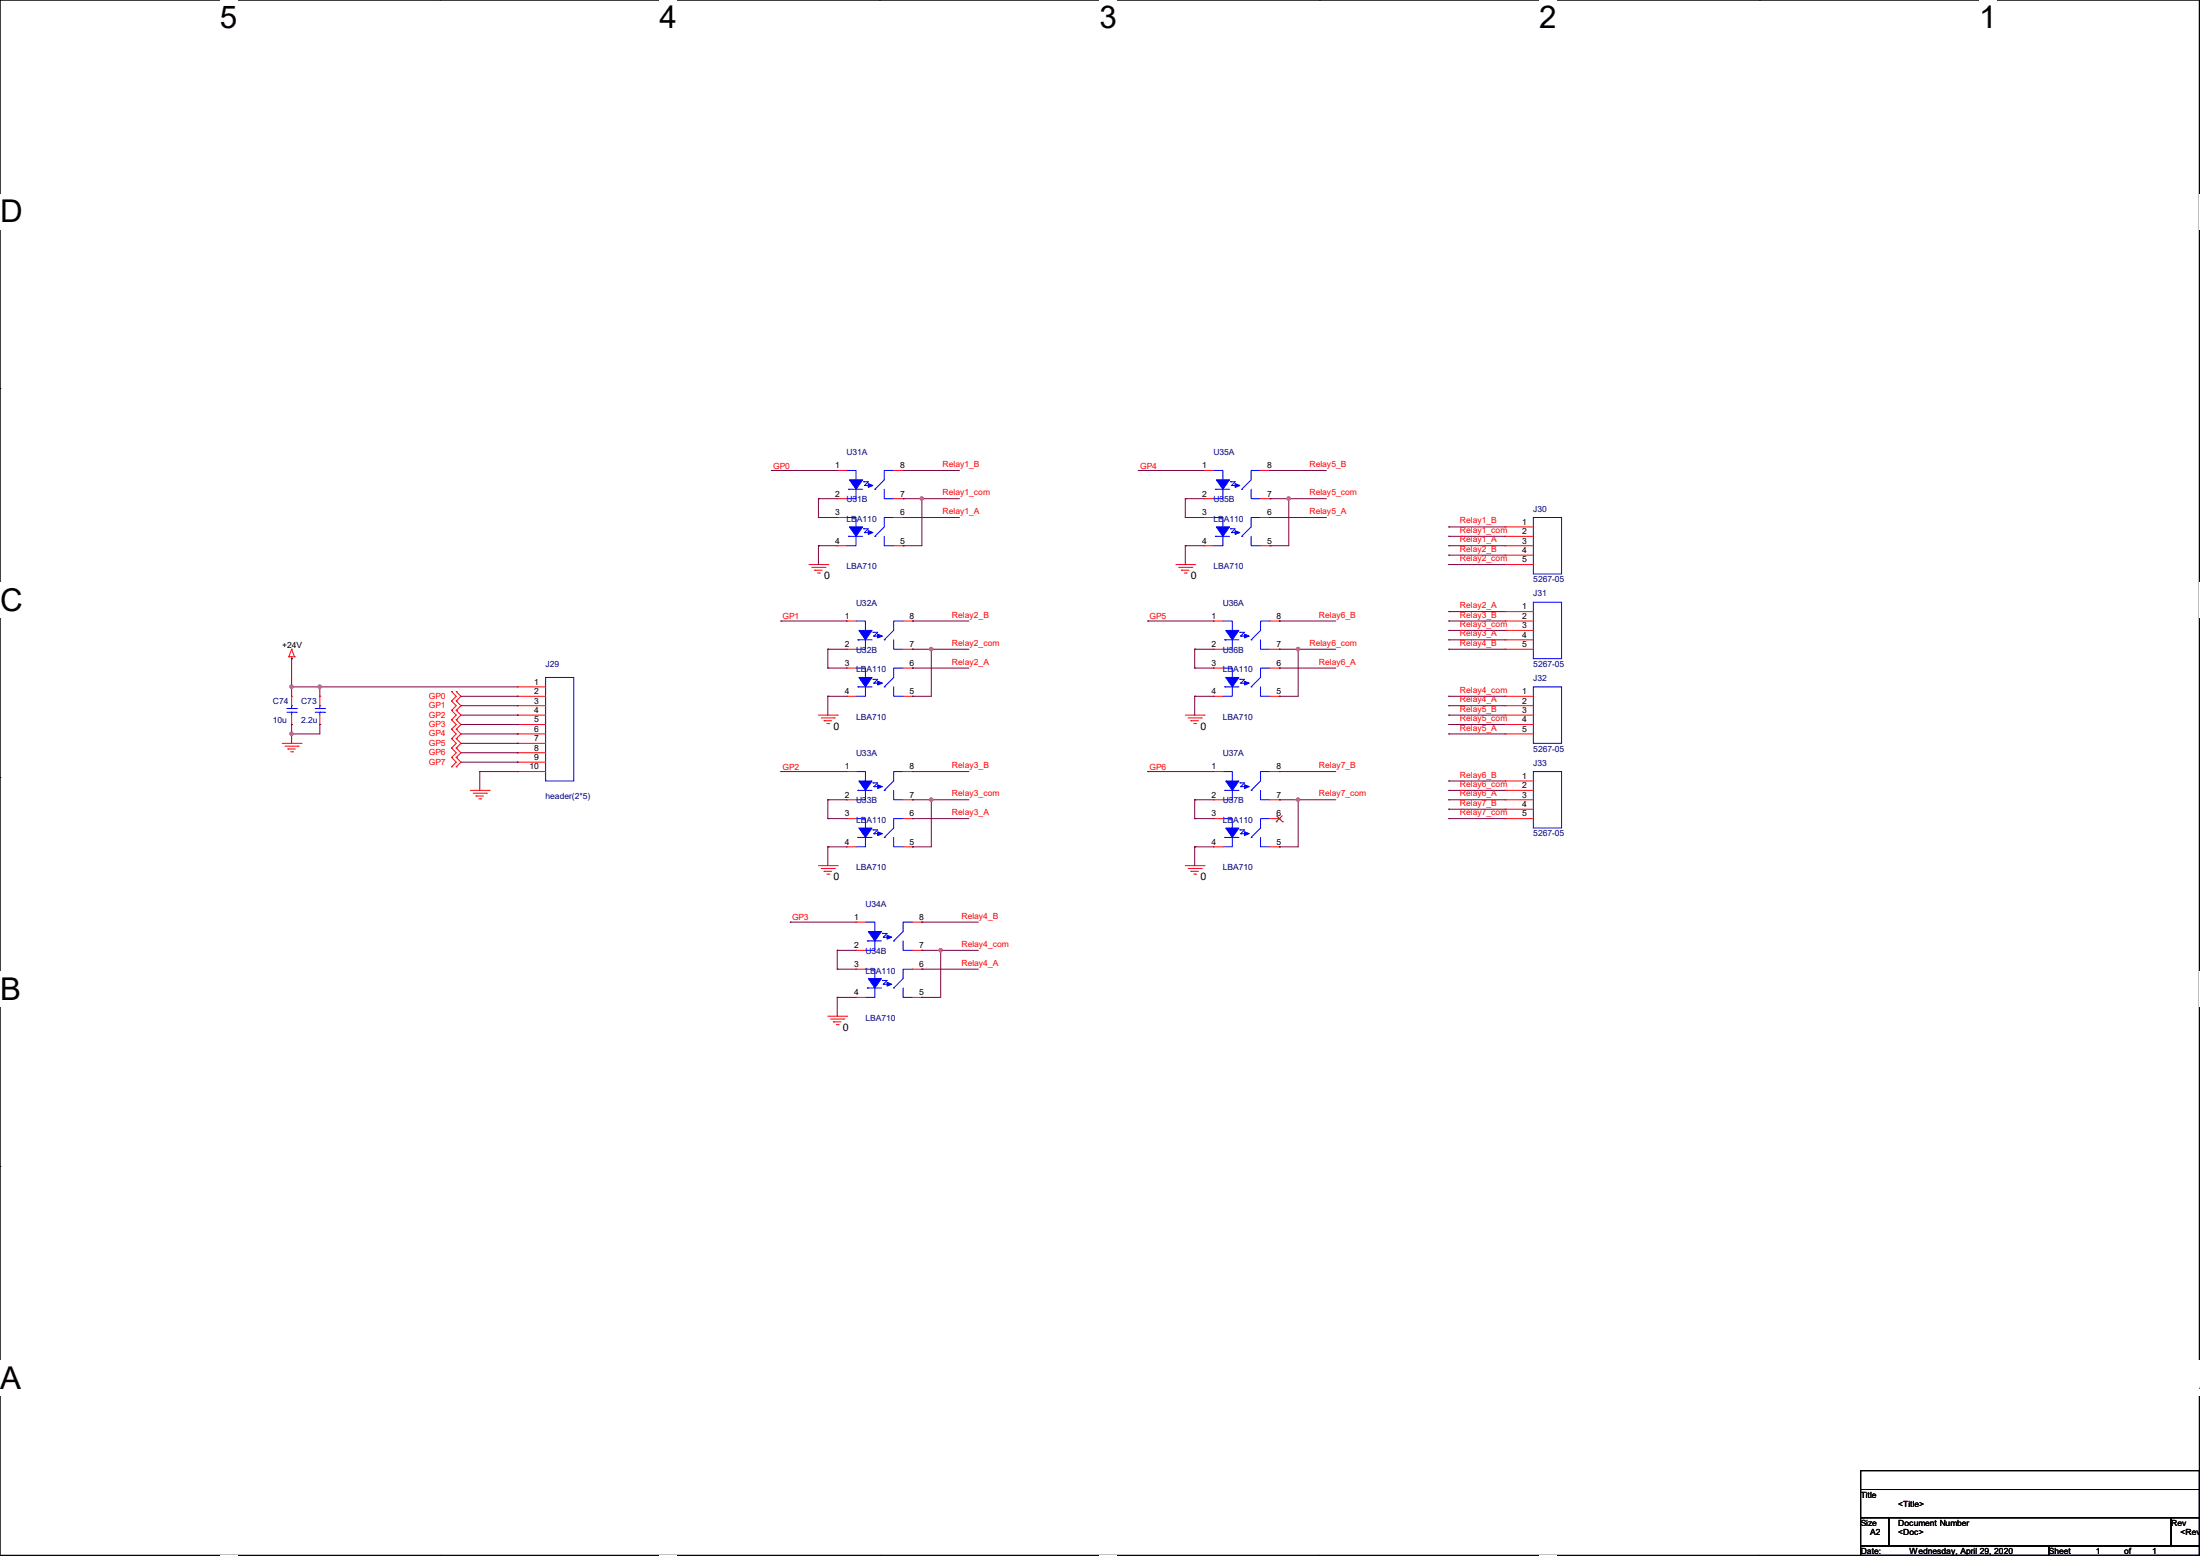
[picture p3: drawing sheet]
<svg xmlns="http://www.w3.org/2000/svg" width="297mm" height="210mm" viewBox="0 0 297 210" stroke-linecap="round" stroke-linejoin="round" font-family="sans-serif">
<path d="M0 0h296.9v209.9h-296.9z" fill="none" stroke="#000" stroke-width=".14"/>
<g fill="#fff">
<path d="M29.7 0h2.3v4.7h-2.3z"/>
<path d="M29.7 209.9h2.3v.1h-2.3z"/>
</g>
<path d="M59.4 0h.1M59.4 209.9h.1" fill="none" stroke="#000" stroke-width=".14"/>
<g fill="#fff">
<path d="M89 0h2.4v4.7h-2.4z"/>
<path d="M89 209.9h2.4v.1h-2.4z"/>
</g>
<path d="M118.7 0h.1M118.7 209.9h.1" fill="none" stroke="#000" stroke-width=".14"/>
<g fill="#fff">
<path d="M148.4 0h2.4v4.7h-2.4z"/>
<path d="M148.4 209.9h2.4v.1h-2.4z"/>
</g>
<path d="M178.1 0h.1M178.1 209.9h.1" fill="none" stroke="#000" stroke-width=".14"/>
<g fill="#fff">
<path d="M207.8 0h2.4v4.7h-2.4z"/>
<path d="M207.8 209.9h2.4v.1h-2.4z"/>
</g>
<path d="M237.5 0h.1M237.5 209.9h.1" fill="none" stroke="#000" stroke-width=".14"/>
<g fill="#fff">
<path d="M267.2 0h2.4v4.7h-2.4z"/>
<path d="M267.2 209.9h2.4v.1h-2.4z"/>
<path d="M0 26.2h3v4.7h-3z"/>
<path d="M296.9 26.2h.1v4.7h-.1z"/>
<path d="M0 78.7h3v4.7h-3z"/>
<path d="M296.9 78.7h.1v4.7h-.1z"/>
</g>
<path d="M0 52.5h.1M296.9 52.5h.1" fill="none" stroke="#000" stroke-width=".14"/>
<g fill="#fff">
<path d="M0 131.1h2.8v4.8h-2.8z"/>
<path d="M296.9 131.1h.1v4.8h-.1z"/>
</g>
<path d="M0 104.9h.1M296.9 104.9h.1" fill="none" stroke="#000" stroke-width=".14"/>
<g fill="#fff">
<path d="M0 183.6h2.8v4.8h-2.8z"/>
<path d="M296.8 183.6h.2v4.8h-.2z"/>
</g>
<path d="M0 157.4h.1M296.9 157.4h.1M251.2 198.5h45.7v2.5h-45.7zM251.2 201h45.7v3.9h-45.7zM251.2 204.9h3.8v3.8h-3.8zM251.2 208.7h25.4v1.2h-25.4zM255 204.9h38.1v3.8h-38.1zM276.6 208.7h20.3v1.2h-20.3zM293.1 204.9h3.8v3.8h-3.8z" fill="none" stroke="#000" stroke-width=".14"/>
<g fill="none" stroke="#f00" stroke-width=".14">
<path d="M109.2 76.2h2.6M109.6 76.6h1.8M110 77h.1M110 77h1M110.4 77.3h.2M110.6 77.3h.1M111.4 76.6h.1M111.8 76.2h.1M113 69.8h.1M113 73.7h.1M113 63.5h.1M113 67.3h.1"/>
<path d="M113 69.8h1.3M113 73.7h1.3M113 63.5h1.3M113 67.3h1.3M120.6 69.8h1.3M120.6 73.7h1.3M120.6 63.5h1.3M120.6 67.3h1.3M121.9 73.7h.1M121.9 69.8h.1M121.9 67.3h.1M121.9 63.5h.1"/>
<path d="M158.7 76.2h2.6M159.1 76.6h1.8M159.5 77h.1M159.5 77h1M159.9 77.3h.2M160.1 77.3h.1M160.9 76.6h.1M161.3 76.2h.1M162.6 69.8h.1M162.6 73.7h.1M162.6 63.5h.1M162.6 67.3h.1"/>
<path d="M162.6 69.8h1.2M162.6 73.7h1.2M162.6 63.5h1.2M162.6 67.3h1.2M170.2 69.8h1.2M170.2 73.7h1.2M170.2 63.5h1.2M170.2 67.3h1.2M171.4 73.7h.1M171.4 69.8h.1M171.4 67.3h.1M171.4 63.5h.1"/>
<path d="M203.2 71.1h.1M203.2 72.4h.1M203.2 73.7h.1M203.2 74.9h.1M203.2 76.2h.1M203.2 76.2h3.8M203.2 73.7h3.8M203.2 71.1h3.8M203.2 72.4h3.8M203.2 74.9h3.8M39 88.6h.1M39 88.6h.8"/>
<path d="M39.4 88.9h.1M39.4 87.6h.1M39.4 97.8h.1M39.4 94h.1M39.4 88.6v.3M39.4 94v1.2M39.4 96.5v1.3M39.4 87.6l-.4 1M39.4 87.6l.4 1M39.8 88.6h.1M43.2 97.8h.1M43.2 94h.1"/>
<path d="M43.2 94v1.2M43.2 96.5v1.3M61 93.3h.1M61 94.6h.1M61 95.9h.1M61 97.2h.1M61 98.4h.1M61 99.7h.1M61 93.3l.6 .7-.6 .6M61 94.6l.6 .6-.6 .7M61 95.9l.6 .6-.6 .7M61 97.2l.6 .6-.6 .6"/>
<path d="M61 98.4l.6 .7-.6 .6M61 99.7l.6 .6-.6 .7M61.6 94.6h.1M61.6 93.3h.1M61.6 95.9h.1M61.6 97.2h.1M61.6 98.4h.1M61.6 99.7h.1M61.6 93.3l.6 .7-.6 .6M61.6 94.6l.6 .6-.6 .7M61.6 95.9l.6 .6-.6 .7M61.6 97.2l.6 .6-.6 .6"/>
<path d="M61.6 98.4l.6 .7-.6 .6M61.6 99.7l.6 .6-.6 .7M69.8 92.7h.1M69.8 94h.1M69.8 95.2h.1M69.8 96.5h.1M69.8 97.8h.1M69.8 99.1h.1M69.8 96.5h3.9M69.8 94h3.9M69.8 95.2h3.9M69.8 97.8h3.9"/>
<path d="M69.8 99.1h3.9M69.8 92.7h3.9M110.5 96.5h2.5M110.9 96.9h1.7M111.3 97.3h.1M111.3 97.3h1M111.6 97.7h.3M111.9 97.7h.1M112.6 96.9h.1M113 96.5h.1M114.3 90.2h.1M114.3 94h.1"/>
<path d="M114.3 83.8h.1M114.3 87.6h.1M114.3 94h1.3M114.3 83.8h1.3M114.3 87.6h1.3M114.3 90.2h1.3M121.9 94h1.3M121.9 83.8h1.3M121.9 87.6h1.3M121.9 90.2h1.3M123.2 94h.1M123.2 90.2h.1"/>
<path d="M123.2 87.6h.1M123.2 83.8h.1M160 96.5h2.6M160.4 96.9h1.8M160.8 97.3h.1M160.8 97.3h1M161.2 97.7h.2M161.4 97.7h.1M162.2 96.9h.1M162.6 96.5h.1M163.8 83.8h.1M163.8 87.6h.1"/>
<path d="M163.8 90.2h.1M163.8 94h.1M163.8 94h1.3M163.8 83.8h1.3M163.8 87.6h1.3M163.8 90.2h1.3M171.4 94h1.3M171.4 83.8h1.3M171.4 87.6h1.3M171.4 90.2h1.3M172.7 87.6h.1M172.7 83.8h.1"/>
<path d="M172.7 94h.1M172.7 90.2h.1M203.2 94h.1M203.2 95.2h.1M203.2 96.5h.1M203.2 97.8h.1M203.2 99.1h.1M203.2 82.5h.1M203.2 83.8h.1M203.2 85.1h.1M203.2 86.4h.1M203.2 87.6h.1"/>
<path d="M203.2 96.5h3.8M203.2 94h3.8M203.2 95.2h3.8M203.2 97.8h3.8M203.2 99.1h3.8M203.2 83.8h3.8M203.2 87.6h3.8M203.2 82.5h3.8M203.2 85.1h3.8M203.2 86.4h3.8M38.1 100.3h2.5M38.5 100.7h1.8"/>
<path d="M38.9 101.1h.1M38.9 101.1h1M39.2 101.5h.3M39.5 101.5h.1M40.3 100.7h.1M40.6 100.3h.1M61 101h.1M61 102.2h.1M61 103.5h.1M61 101l.6 .6-.6 .6M61 102.2l.6 .7-.6 .6M61.6 101h.1"/>
<path d="M61.6 102.2h.1M61.6 103.5h.1M61.6 101l.6 .6-.6 .6M61.6 102.2l.6 .7-.6 .6M63.5 106.7h2.5M63.9 107.1h1.8M64.3 107.4h.1M64.3 107.4h1M64.6 107.8h.3M64.9 107.8h.1M65.7 107.1h.1M66 106.7h.1"/>
<path d="M69.8 100.3h.1M69.8 101.6h.1M69.8 102.9h.1M69.8 104.1h.1M69.8 100.3h3.9M69.8 101.6h3.9M69.8 102.9h3.9M69.8 104.1h3.9M110.5 116.8h2.5M110.9 117.2h1.7M111.3 117.6h.1M111.3 117.6h1"/>
<path d="M111.6 118h.3M111.9 118h.1M112.6 117.2h.1M113 116.8h.1M114.3 110.5h.1M114.3 114.3h.1M114.3 104.1h.1M114.3 107.9h.1M114.3 104.1h1.3M114.3 107.9h1.3M114.3 110.5h1.3M114.3 114.3h1.3"/>
<path d="M121.9 104.1h1.3M121.9 107.9h1.3M121.9 110.5h1.3M121.9 114.3h1.3M123.2 114.3h.1M123.2 110.5h.1M123.2 107.9h.1M123.2 104.1h.1M160 116.8h2.6M160.4 117.2h1.8M160.8 117.6h.1M160.8 117.6h1"/>
<path d="M161.2 118h.2M161.4 118h.1M162.2 117.2h.1M162.6 116.8h.1M163.8 110.5h.1M163.8 114.3h.1M163.8 104.1h.1M163.8 107.9h.1M163.8 104.1h1.3M163.8 107.9h1.3M163.8 110.5h1.3M163.8 114.3h1.3"/>
<path d="M171.4 104.1h1.3M171.4 107.9h1.3M171.4 110.5h1.3M171.4 114.3h1.3M172.7 114.3h.1M172.7 110.5h.1M172.7 107.9h.1M172.7 104.1h.1M203.2 105.4h.1M203.2 106.7h.1M203.2 107.9h.1M203.2 109.2h.1"/>
<path d="M203.2 110.5h.1M203.2 106.7h3.8M203.2 105.4h3.8M203.2 107.9h3.8M203.2 109.2h3.8M203.2 110.5h3.8M111.8 137.2h2.5M112.1 137.5h1.8M112.5 137.9h.1M112.5 137.9h1M112.9 138.3h.3M113.2 138.3h.1"/>
<path d="M113.9 137.5h.1M114.3 137.2h.1M115.6 130.8h.1M115.6 134.6h.1M115.6 124.5h.1M115.6 128.3h.1M115.6 130.8h1.2M115.6 134.6h1.2M115.6 124.5h1.2M115.6 128.3h1.2M123.2 130.8h1.3M123.2 134.6h1.3"/>
<path d="M123.2 124.5h1.3M123.2 128.3h1.3M124.5 134.6h.1M124.5 130.8h.1M124.5 128.3h.1M124.5 124.5h.1"/>
</g>
<g fill="none" stroke="#00f" stroke-width=".14">
<path d="M114.3 69.8h1.3v1.3M114.3 63.5h1.3v1.3M114.6 72.4h.1M114.6 66h.1M114.6 72.4h1.9M114.6 66h1.9M115.6 72.4v1.3h-1.3M115.6 66v1.3h-1.3M116.6 71.4h.1M116.6 65h.1M116.6 71.4h.6l-.5 .5M116.6 65h.6l-.5 .5"/>
<path d="M116.7 71.9h.1M116.7 65.5h.1M116.7 71.9h.5M116.7 65.5h.5M118.1 72.4h.1M118.1 66h.1M119.4 72.4v1.3h1.2M119.4 66v1.3h1.2M120.6 69.8h-1.2v1.3l-1.3 1.3M120.6 63.5h-1.2v1.3l-1.3 1.2M163.8 69.8h1.3v1.3M163.8 63.5h1.3v1.3"/>
<path d="M164.1 72.4h.1M164.1 66h.1M164.1 72.4h1.9M164.1 66h1.9M165.1 72.4v1.3h-1.3M165.1 66v1.3h-1.3M166.1 71.4h.1M166.1 65h.1M166.1 71.4h.7l-.6 .5M166.1 65h.7l-.6 .5M166.2 71.9h.1M166.2 65.5h.1"/>
<path d="M166.2 71.9h.6M166.2 65.5h.6M167.6 72.4h.1M167.6 66h.1M168.9 72.4v1.3h1.3M168.9 66v1.3h1.3M170.2 69.8h-1.3v1.3l-1.3 1.3M170.2 63.5h-1.3v1.3l-1.3 1.2M207 69.8h3.8v7.7h-3.8zM38.7 96.1h1.3M38.7 95.6h1.3M39.4 95.2h.1"/>
<path d="M39.4 96.1h.1M39.4 95.2v.4M39.4 96.1v.4M40 96.1h.1M40 95.6h.1M42.5 96.1h1.3M42.5 95.6h1.3M43.2 95.2h.1M43.2 96.1h.1M43.2 95.2v.4M43.2 96.1v.4M43.8 96.1h.1"/>
<path d="M43.8 95.6h.1M73.7 91.4h3.8v14h-3.8zM115.6 90.2h1.2v1.2M115.6 83.8h1.2v1.3M115.8 92.7h.1M115.8 86.4h.1M115.8 86.4h1.9M115.8 92.7h1.9M116.8 92.7v1.3h-1.2M116.8 86.4v1.2h-1.2M117.9 91.7h.1M117.9 85.3h.1"/>
<path d="M117.9 85.3h.6l-.5 .6M117.9 91.7h.6l-.5 .5M118 92.2h.1M118 85.9h.1M118 85.9h.5M118 92.2h.5M119.4 92.7h.1M119.4 86.4h.1M120.6 92.7v1.3h1.3M120.6 86.4v1.2h1.3M121.9 90.2h-1.3v1.2l-1.2 1.3M121.9 83.8h-1.3v1.3l-1.2 1.3"/>
<path d="M165.1 83.8h1.3v1.3M165.1 90.2h1.3v1.2M165.4 86.4h.1M165.4 92.7h.1M165.4 86.4h1.9M165.4 92.7h1.9M166.4 86.4v1.2h-1.3M166.4 92.7v1.3h-1.3M167.4 85.3h.1M167.4 91.7h.1M167.4 85.3h.6l-.5 .6M167.4 91.7h.6l-.5 .5"/>
<path d="M167.5 85.9h.1M167.5 92.2h.1M167.5 85.9h.5M167.5 92.2h.5M168.9 86.4h.1M168.9 92.7h.1M170.2 86.4v1.2h1.2M170.2 92.7v1.3h1.2M171.4 83.8h-1.2v1.3l-1.3 1.3M171.4 90.2h-1.2v1.2l-1.3 1.3M207 92.7h3.8v7.6h-3.8zM207 81.3h3.8v7.6h-3.8z"/>
<path d="M115.6 110.5h1.2v1.3M115.6 104.1h1.2v1.3M115.8 113h.1M115.8 106.7h.1M115.8 113h1.9M115.8 106.7h1.9M116.8 113v1.3h-1.2M116.8 106.7v1.2h-1.2M117.9 112h.1M117.9 105.7h.1M117.9 112h.6l-.5 .5M117.9 105.7h.6l-.5 .5"/>
<path d="M118 112.5h.1M118 106.2h.1M118 112.5h.5M118 106.2h.5M119.4 113h.1M119.4 106.7h.1M120.6 113v1.3h1.3M120.6 106.7v1.2h1.3M121.9 110.5h-1.3v1.3l-1.2 1.2M121.9 104.1h-1.3v1.3l-1.2 1.3M165.1 110.5h1.3v1.3M165.1 104.1h1.3v1.3"/>
<path d="M165.4 113h.1M165.4 106.7h.1M165.4 113h1.9M165.4 106.7h1.9M166.4 113v1.3h-1.3M166.4 106.7v1.2h-1.3M167.4 112h.1M167.4 105.7h.1M167.4 112h.6l-.5 .5M167.4 105.7h.6l-.5 .5M167.5 112.5h.1M167.5 106.2h.1"/>
<path d="M167.5 112.5h.5M167.5 106.2h.5M168.9 113h.1M168.9 106.7h.1M170.2 113v1.3h1.2M170.2 106.7v1.2h1.2M171.4 110.5h-1.2v1.3l-1.3 1.2M171.4 104.1h-1.2v1.3l-1.3 1.3M207 104.1h3.8v7.7h-3.8zM116.8 130.8h1.3v1.3M116.8 124.5h1.3v1.2M117.1 133.3h.1"/>
<path d="M117.1 127h.1M117.1 133.3h1.9M117.1 127h1.9M118.1 133.3v1.3h-1.3M118.1 127v1.3h-1.3M119.1 132.3h.1M119.1 126h.1M119.1 132.3h.7l-.5 .5M119.1 126h.7l-.5 .5M119.3 132.8h.1M119.3 126.5h.1M119.3 132.8h.5"/>
<path d="M119.3 126.5h.5M120.6 133.3h.1M120.6 127h.1M121.9 133.3v1.3h1.3M121.9 127v1.3h1.3M123.2 130.8h-1.3v1.3l-1.3 1.2M123.2 124.5h-1.3v1.2l-1.3 1.3"/>
</g>
<g fill="#00f" stroke="#00f" stroke-width=".14">
<path d="M168 85.6l.7 .3-.7 .2z" fill-rule="evenodd"/>
<path d="M165.5 85.1h1.8l-.9 1.3z" fill-rule="evenodd"/>
<path d="M166.8 71.6l.6 .3-.6 .2z" fill-rule="evenodd"/>
<path d="M164.2 71.1h1.8l-.9 1.3z" fill-rule="evenodd"/>
<path d="M166.8 65.3l.6 .2-.6 .3z" fill-rule="evenodd"/>
<path d="M164.2 64.8h1.8l-.9 1.2z" fill-rule="evenodd"/>
<path d="M168 112.3l.7 .2-.7 .3z" fill-rule="evenodd"/>
<path d="M165.5 111.8h1.8l-.9 1.2z" fill-rule="evenodd"/>
<path d="M118.5 112.3l.6 .2-.6 .3z" fill-rule="evenodd"/>
<path d="M116 111.8h1.7l-.9 1.2z" fill-rule="evenodd"/>
<path d="M118.5 91.9l.6 .3-.6 .3z" fill-rule="evenodd"/>
<path d="M116 91.4h1.7l-.9 1.3z" fill-rule="evenodd"/>
<path d="M119.8 132.6l.6 .2-.6 .3z" fill-rule="evenodd"/>
<path d="M117.2 132.1h1.8l-.9 1.2z" fill-rule="evenodd"/>
<path d="M117.2 71.6l.7 .3-.7 .2z" fill-rule="evenodd"/>
<path d="M114.7 71.1h1.8l-.9 1.3z" fill-rule="evenodd"/>
<path d="M117.2 65.3l.7 .2-.7 .3z" fill-rule="evenodd"/>
<path d="M114.7 64.8h1.8l-.9 1.2z" fill-rule="evenodd"/>
<path d="M118.5 105.9l.6 .3-.6 .2z" fill-rule="evenodd"/>
<path d="M116 105.4h1.7l-.9 1.3z" fill-rule="evenodd"/>
<path d="M118.5 85.6l.6 .3-.6 .2z" fill-rule="evenodd"/>
<path d="M116 85.1h1.7l-.9 1.3z" fill-rule="evenodd"/>
<path d="M168 105.9l.7 .3-.7 .2z" fill-rule="evenodd"/>
<path d="M165.5 105.4h1.8l-.9 1.3z" fill-rule="evenodd"/>
<path d="M119.8 126.2l.6 .3-.6 .2z" fill-rule="evenodd"/>
<path d="M117.2 125.7h1.8l-.9 1.3z" fill-rule="evenodd"/>
<path d="M168 91.9l.7 .3-.7 .3z" fill-rule="evenodd"/>
<path d="M165.5 91.4h1.8l-.9 1.3z" fill-rule="evenodd"/>
</g>
<path d="M172.3 110.9h.1M172.3 110.1l.8 .8M173.1 110.1l-.8 .8M173.1 110.9h.1" fill="none" stroke="#804000" stroke-width=".14"/>
<g fill="none" stroke="#800040" stroke-width=".14">
<path d="M104.1 63.5h.1M104.1 63.5h8.9M110.5 69.8h.1M110.5 67.3h.1M110.5 73.7h.1M110.5 69.8h2.5M110.5 67.3v2.5M110.5 73.7v2.5M110.5 67.3h2.5M110.5 73.7h2.5M121.9 63.5h.1M121.9 67.3h.1"/>
<path d="M121.9 69.8h.1M121.9 73.7h.1M121.9 69.8h7.6M121.9 67.3h7.6M121.9 63.5h7.6M124.5 67.3h.1M124.5 67.3v6.4h-2.6M153.7 63.5h.1M153.7 63.5h8.9M160 67.3h.1M160 69.8h.1M160 73.7h.1"/>
<path d="M160 69.8h2.6M160 67.3h2.6M160 73.7h2.6M160 67.3v2.5M160 73.7v2.5M171.4 63.5h.1M171.4 67.3h.1M171.4 69.8h.1M171.4 73.7h.1M171.4 69.8h7.7M171.4 67.3h7.7M171.4 63.5h7.7"/>
<path d="M174 67.3h.1M174 67.3v6.4h-2.6M195.6 71.1h.1M195.6 72.4h.1M195.6 73.7h.1M195.6 74.9h.1M195.6 76.2h.1M195.6 73.7h7.6M195.6 71.1h7.6M195.6 72.4h7.6M195.6 74.9h7.6M195.6 76.2h7.6"/>
<path d="M39.4 88.9h.1M39.4 92.7h.1M39.4 97.8h.1M39.4 99.1h.1M39.4 88.9v5.1M39.4 97.8v2.5M39.4 92.7h30.4M43.2 97.8h.1M43.2 92.7h.1M43.2 97.8v1.3h-3.8M43.2 92.7v1.3M62.2 94h7.6"/>
<path d="M62.2 95.2h7.6M62.2 96.5h7.6M62.2 97.8h7.6M62.2 99.1h7.6M69.8 94h.1M69.8 95.2h.1M69.8 96.5h.1M69.8 97.8h.1M69.8 99.1h.1M105.4 83.8h.1M105.4 83.8h8.9M111.8 87.6h.1"/>
<path d="M111.8 90.2h.1M111.8 94h.1M111.8 87.6v2.6M111.8 94v2.5M111.8 87.6h2.5M111.8 90.2h2.5M111.8 94h2.5M123.2 83.8h.1M123.2 87.6h.1M123.2 90.2h.1M123.2 94h.1M123.2 83.8h7.6"/>
<path d="M123.2 87.6h7.6M123.2 90.2h7.6M125.7 87.6h.1M125.7 87.6v6.4h-2.5M154.9 83.8h.1M154.9 83.8h8.9M161.3 87.6h.1M161.3 90.2h.1M161.3 94h.1M161.3 87.6h2.5M161.3 90.2h2.5M161.3 94h2.5"/>
<path d="M161.3 87.6v2.6M161.3 94v2.5M172.7 83.8h.1M172.7 87.6h.1M172.7 90.2h.1M172.7 94h.1M172.7 83.8h7.6M172.7 87.6h7.6M172.7 90.2h7.6M175.3 87.6h.1M175.3 87.6v6.4h-2.6M195.6 82.5h.1"/>
<path d="M195.6 83.8h.1M195.6 85.1h.1M195.6 86.4h.1M195.6 87.6h.1M195.6 94h.1M195.6 95.2h.1M195.6 96.5h.1M195.6 97.8h.1M195.6 99.1h.1M195.6 83.8h7.6M195.6 87.6h7.6M195.6 94h7.6"/>
<path d="M195.6 82.5h7.6M195.6 85.1h7.6M195.6 86.4h7.6M195.6 95.2h7.6M195.6 96.5h7.6M195.6 97.8h7.6M195.6 99.1h7.6M62.2 100.3h7.6M62.2 101.6h7.6M62.2 102.9h7.6M64.8 104.1h.1M64.8 104.1h5"/>
<path d="M64.8 104.1v2.6M69.8 104.1h.1M69.8 100.3h.1M69.8 101.6h.1M69.8 102.9h.1M105.4 104.1h.1M105.4 104.1h8.9M111.8 107.9h.1M111.8 110.5h.1M111.8 114.3h.1M111.8 107.9v2.6M111.8 114.3v2.5"/>
<path d="M111.8 107.9h2.5M111.8 110.5h2.5M111.8 114.3h2.5M123.2 104.1h.1M123.2 107.9h.1M123.2 110.5h.1M123.2 114.3h.1M123.2 104.1h7.6M123.2 107.9h7.6M123.2 110.5h7.6M125.7 107.9h.1M125.7 107.9v6.4h-2.5"/>
<path d="M154.9 104.1h.1M154.9 104.1h8.9M161.3 107.9h.1M161.3 110.5h.1M161.3 114.3h.1M161.3 107.9h2.5M161.3 110.5h2.5M161.3 114.3h2.5M161.3 107.9v2.6M161.3 114.3v2.5M172.7 104.1h.1M172.7 107.9h.1"/>
<path d="M172.7 114.3h.1M172.7 104.1h7.6M172.7 107.9h7.6M175.3 107.9h.1M175.3 107.9v6.4h-2.6M195.6 105.4h.1M195.6 106.7h.1M195.6 107.9h.1M195.6 109.2h.1M195.6 110.5h.1M195.6 107.9h7.6M195.6 110.5h7.6"/>
<path d="M195.6 105.4h7.6M195.6 106.7h7.6M195.6 109.2h7.6M106.7 124.5h.1M106.7 124.5h8.9M113 128.3h.1M113 130.8h.1M113 134.6h.1M113 128.3v2.5M113 134.6v2.6M113 128.3h2.6M113 130.8h2.6"/>
<path d="M113 134.6h2.6M124.5 124.5h.1M124.5 128.3h.1M124.5 130.8h.1M124.5 134.6h.1M124.5 124.5h7.6M124.5 128.3h7.6M124.5 130.8h7.6M127 128.3h.1M127 128.3v6.3h-2.5"/>
</g>
<g fill="#f0f" stroke="#f0f" stroke-width=".14">
<circle cx="124.4" cy="67.3" r=".23"/>
<circle cx="125.7" cy="87.6" r=".23"/>
<circle cx="125.7" cy="107.9" r=".23"/>
<circle cx="127" cy="128.2" r=".23"/>
<circle cx="174" cy="67.3" r=".23"/>
<circle cx="175.2" cy="87.6" r=".23"/>
<circle cx="175.2" cy="107.9" r=".23"/>
<circle cx="39.3" cy="92.7" r=".23"/>
<circle cx="39.3" cy="99" r=".23"/>
<circle cx="43.2" cy="92.7" r=".23"/>
</g>
<g font-size="4.2">
<text x="29.7" y="3.8">5</text>
<text x="89" y="3.8">4</text>
<text x="148.4" y="3.8">3</text>
<text x="207.8" y="3.8">2</text>
<text x="267.2" y="3.8">1</text>
<text x="0" y="30">D</text>
<text x="0" y="82.5">C</text>
<text x="0" y="135">B</text>
<text x="0" y="187.5">A</text>
<text x="296.9" y="187.5">A</text>
</g>
<g font-size="1.4">
<text x="111.3" y="78.1">0</text>
<text x="160.8" y="78.1">0</text>
<text x="112.5" y="98.5">0</text>
<text x="162.1" y="98.5">0</text>
<text x="112.5" y="118.8">0</text>
<text x="162.1" y="118.8">0</text>
<text x="113.8" y="139.1">0</text>
</g>
<g font-size="1.1" fill="#f00">
<text x="104.4" y="63.2">GP0</text>
<text x="127.3" y="63">Relay1_B</text>
<text x="153.9" y="63.2">GP4</text>
<text x="176.8" y="63">Relay5_B</text>
<text x="127.3" y="69.4">Relay1_A</text>
<text x="127.3" y="66.8">Relay1_com</text>
<text x="176.8" y="66.8">Relay5_com</text>
<text x="176.8" y="69.4">Relay5_A</text>
<text x="197.1" y="70.7">Relay1_B</text>
<text x="197.1" y="71.9">Relay1_com</text>
<text x="197.1" y="73.2">Relay1_A</text>
<text x="197.1" y="74.5">Relay2_B</text>
<text x="197.1" y="75.7">Relay2_com</text>
<text x="105.7" y="83.6">GP1</text>
<text x="128.5" y="83.4">Relay2_B</text>
<text x="155.2" y="83.6">GP5</text>
<text x="178" y="83.4">Relay6_B</text>
<text x="197.1" y="82.1">Relay2_A</text>
<text x="197.1" y="83.4">Relay3_B</text>
<text x="128.5" y="87.2">Relay2_com</text>
<text x="128.5" y="89.7">Relay2_A</text>
<text x="176.8" y="87.2">Relay6_com</text>
<text x="178" y="89.7">Relay6_A</text>
<text x="197.1" y="84.6">Relay3_com</text>
<text x="197.1" y="85.9">Relay3_A</text>
<text x="197.1" y="87.2">Relay4_B</text>
<text x="57.9" y="94.3">GP0</text>
<text x="57.9" y="95.6">GP1</text>
<text x="197.1" y="93.5">Relay4_com</text>
<text x="197.1" y="94.8">Relay4_A</text>
<text x="57.9" y="96.9">GP2</text>
<text x="57.9" y="98.1">GP3</text>
<text x="57.9" y="99.4">GP4</text>
<text x="57.9" y="100.7">GP5</text>
<text x="57.9" y="101.9">GP6</text>
<text x="197.1" y="96.1">Relay5_B</text>
<text x="197.1" y="97.3">Relay5_com</text>
<text x="197.1" y="98.6">Relay5_A</text>
<text x="57.9" y="103.2">GP7</text>
<text x="105.7" y="103.9">GP2</text>
<text x="128.5" y="103.7">Relay3_B</text>
<text x="128.5" y="107.5">Relay3_com</text>
<text x="155.2" y="103.9">GP6</text>
<text x="178" y="103.7">Relay7_B</text>
<text x="178" y="107.5">Relay7_com</text>
<text x="197.1" y="104.9">Relay6_B</text>
<text x="197.1" y="106.2">Relay6_com</text>
<text x="197.1" y="107.5">Relay6_A</text>
<text x="128.5" y="110">Relay3_A</text>
<text x="197.1" y="108.8">Relay7_B</text>
<text x="197.1" y="110">Relay7_com</text>
<text x="106.9" y="124.2">GP3</text>
<text x="129.8" y="124">Relay4_B</text>
<text x="129.8" y="127.8">Relay4_com</text>
<text x="129.8" y="130.3">Relay4_A</text>
</g>
<g font-size="1.1">
<text x="112.8" y="63.2">1</text>
<text x="121.5" y="63.2">8</text>
<text x="162.3" y="63.2">1</text>
<text x="171.1" y="63.2">8</text>
<text x="112.8" y="69.6">3</text>
<text x="112.8" y="67">2</text>
<text x="121.5" y="69.6">6</text>
<text x="121.5" y="67">7</text>
<text x="162.3" y="69.6">3</text>
<text x="162.3" y="67">2</text>
<text x="171.1" y="69.6">6</text>
<text x="171.1" y="67">7</text>
<text x="205.5" y="70.8">1</text>
<text x="112.8" y="73.4">4</text>
<text x="121.5" y="73.4">5</text>
<text x="162.3" y="73.4">4</text>
<text x="171.1" y="73.4">5</text>
<text x="205.5" y="72.1">2</text>
<text x="205.5" y="73.4">3</text>
<text x="205.5" y="74.6">4</text>
<text x="205.5" y="75.9">5</text>
<text x="114" y="83.5">1</text>
<text x="122.8" y="83.5">8</text>
<text x="163.6" y="83.5">1</text>
<text x="172.3" y="83.5">8</text>
<text x="205.5" y="82.3">1</text>
<text x="205.5" y="83.5">2</text>
<text x="38.1" y="87.5">+24V</text>
<text x="114" y="89.9">3</text>
<text x="114" y="87.3">2</text>
<text x="122.8" y="89.9">6</text>
<text x="122.8" y="87.3">7</text>
<text x="163.6" y="87.3">2</text>
<text x="163.6" y="89.9">3</text>
<text x="172.3" y="87.3">7</text>
<text x="172.3" y="89.9">6</text>
<text x="205.5" y="84.8">3</text>
<text x="205.5" y="86.1">4</text>
<text x="205.5" y="87.3">5</text>
<text x="72.1" y="92.4">1</text>
<text x="72.1" y="93.7">2</text>
<text x="72.1" y="95">3</text>
<text x="114" y="93.7">4</text>
<text x="122.8" y="93.7">5</text>
<text x="163.6" y="93.7">4</text>
<text x="172.3" y="93.7">5</text>
<text x="205.5" y="93.7">1</text>
<text x="205.5" y="95">2</text>
<text x="72.1" y="96.2">4</text>
<text x="72.1" y="97.5">5</text>
<text x="72.1" y="98.8">6</text>
<text x="72.1" y="100">7</text>
<text x="72.1" y="101.3">8</text>
<text x="205.5" y="96.2">3</text>
<text x="205.5" y="97.5">4</text>
<text x="205.5" y="98.8">5</text>
<text x="71.5" y="103.8">10</text>
<text x="72.1" y="102.6">9</text>
<text x="114" y="103.8">1</text>
<text x="114" y="107.7">2</text>
<text x="122.8" y="107.7">7</text>
<text x="122.8" y="103.8">8</text>
<text x="163.6" y="103.8">1</text>
<text x="163.6" y="107.7">2</text>
<text x="172.3" y="107.7">7</text>
<text x="172.3" y="103.8">8</text>
<text x="205.5" y="105.1">1</text>
<text x="205.5" y="106.4">2</text>
<text x="205.5" y="107.7">3</text>
<text x="114" y="110.2">3</text>
<text x="122.8" y="110.2">6</text>
<text x="163.6" y="110.2">3</text>
<text x="172.3" y="110.2">6</text>
<text x="205.5" y="108.9">4</text>
<text x="205.5" y="110.2">5</text>
<text x="114" y="114">4</text>
<text x="122.8" y="114">5</text>
<text x="163.6" y="114">4</text>
<text x="172.3" y="114">5</text>
<text x="115.3" y="124.2">1</text>
<text x="124.1" y="124.2">8</text>
<text x="115.3" y="130.5">3</text>
<text x="115.3" y="128">2</text>
<text x="124.1" y="130.5">6</text>
<text x="124.1" y="128">7</text>
<text x="115.3" y="134.3">4</text>
<text x="124.1" y="134.3">5</text>
<text x="251.2" y="202.1">Title</text>
<text x="256.3" y="203.4">&lt;Title&gt;</text>
<text x="251.2" y="206">Size</text>
<text x="251.2" y="209.8">Date:</text>
<text x="252.5" y="207.2">A2</text>
<text x="256.3" y="206">Document Number</text>
<text x="256.3" y="207.2">&lt;Doc&gt;</text>
<text x="257.8" y="209.8">Wednesday, April 29, 2020</text>
<text x="276.6" y="209.8">Sheet</text>
<text x="282.9" y="209.8">1</text>
<text x="286.8" y="209.8">of</text>
<text x="290.6" y="209.8">1</text>
<text x="293.1" y="206">Rev</text>
<text x="294.4" y="207.2">&lt;RevCo</text>
</g>
<g font-size="1.1" fill="#000080">
<text x="114.3" y="61.4">U31A</text>
<text x="163.8" y="61.4">U35A</text>
<text x="114.3" y="67.8">U31B</text>
<text x="114.3" y="70.4">LBA110</text>
<text x="163.8" y="67.8">U35B</text>
<text x="163.8" y="70.4">LBA110</text>
<text x="207" y="69">J30</text>
<text x="114.3" y="76.8">LBA710</text>
<text x="163.8" y="76.8">LBA710</text>
<text x="115.6" y="81.7">U32A</text>
<text x="165.1" y="81.7">U36A</text>
<text x="207" y="78.6">5267-05</text>
<text x="207" y="80.5">J31</text>
<text x="115.6" y="88.1">U32B</text>
<text x="165.1" y="88.1">U36B</text>
<text x="36.8" y="95.1">C74</text>
<text x="40.6" y="95.1">C73</text>
<text x="73.7" y="90">J29</text>
<text x="115.6" y="90.8">LBA110</text>
<text x="165.1" y="90.8">LBA110</text>
<text x="207" y="91.9">J32</text>
<text x="207" y="90">5267-05</text>
<text x="36.8" y="97.6">10u</text>
<text x="40.6" y="97.6">2.2u</text>
<text x="115.6" y="97.1">LBA710</text>
<text x="165.1" y="97.1">LBA710</text>
<text x="207" y="101.4">5267-05</text>
<text x="73.7" y="107.8">header(2*5)</text>
<text x="115.6" y="102.1">U33A</text>
<text x="165.1" y="102.1">U37A</text>
<text x="207" y="103.3">J33</text>
<text x="115.6" y="108.4">U33B</text>
<text x="115.6" y="111.1">LBA110</text>
<text x="165.1" y="108.4">U37B</text>
<text x="165.1" y="111.1">LBA110</text>
<text x="207" y="112.9">5267-05</text>
<text x="115.6" y="117.4">LBA710</text>
<text x="165.1" y="117.4">LBA710</text>
<text x="116.8" y="122.4">U34A</text>
<text x="116.8" y="128.7">U34B</text>
<text x="116.8" y="131.4">LBA110</text>
<text x="116.8" y="137.8">LBA710</text>
</g>
<text font-size=".4" fill="#fff" x="39.6" y="92.5">+24V</text>
</svg>
